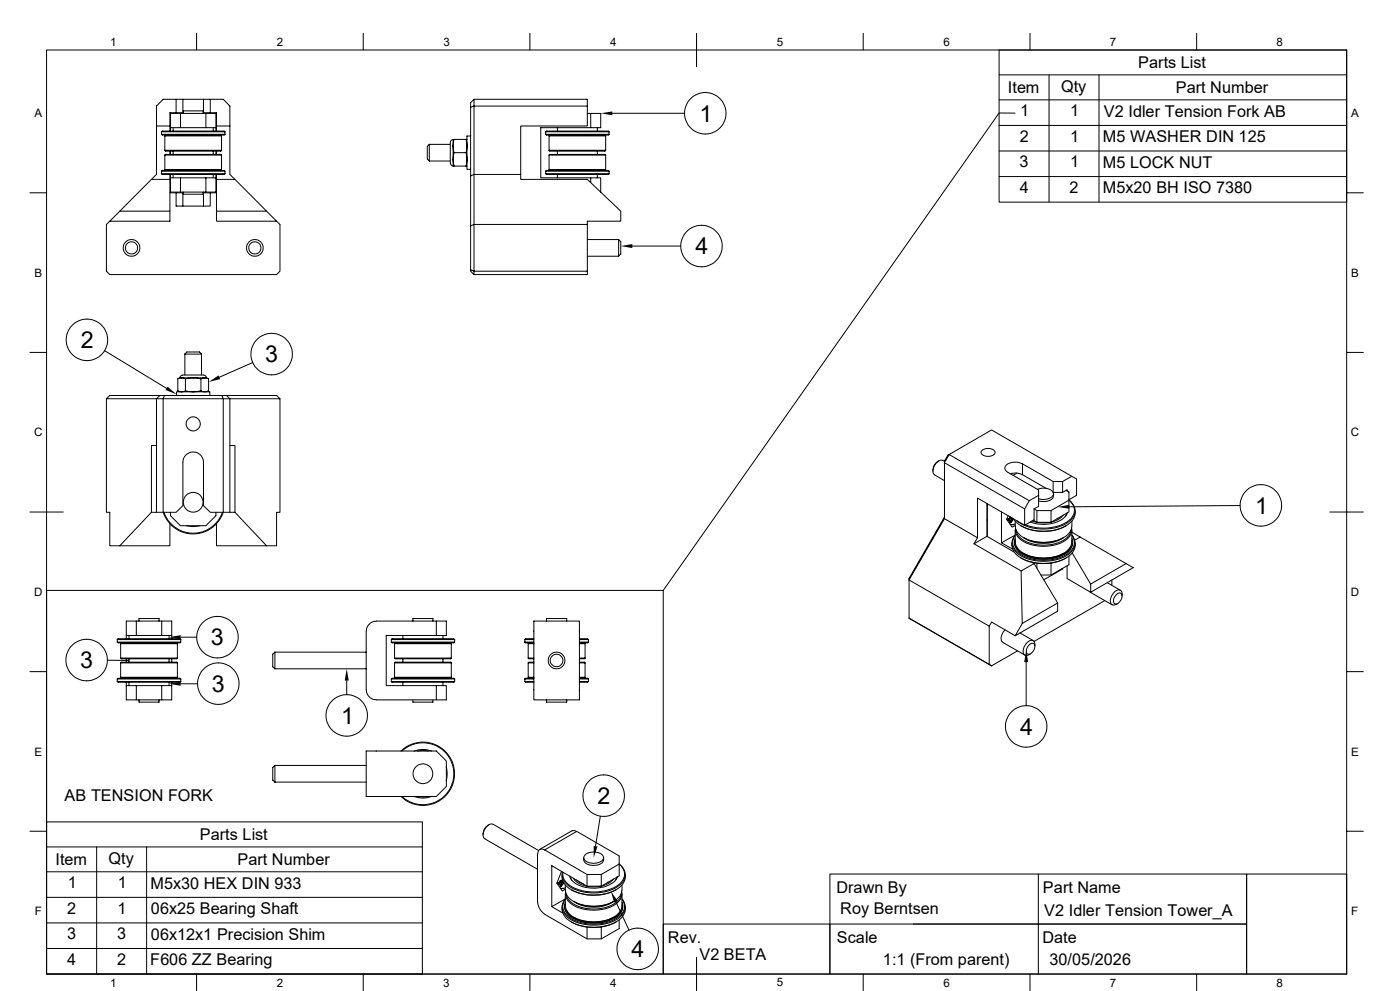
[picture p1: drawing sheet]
<svg xmlns="http://www.w3.org/2000/svg" width="420mm" height="297mm" viewBox="0 0 420 297" stroke-linecap="round" stroke-linejoin="round" font-family="sans-serif">
<g fill="none" stroke="#000" stroke-width=".3">
<path d="M14 15h390v276.9h-390zM59 10v5M109 10v5M159 10v5M209 10v10M259 10v5M309 10v5M359 10v5M404 15h-104.3v45.6h104.3M46.9 37.8h4.1M48.4 39.5l.3-.2h18.5l.3 .2M48.4 39.5h19.1"/>
<path d="M48.4 39.5v.8M51.1 38.3v1M51.9 38.3v1M52.8 33.8h-1.8v5.5M52.8 29.8v4h2.1v-4M54.1 34v4.3M54.9 33.8h.1M54.9 34v-.8h6.1v.8M61 33.8h.1M61 29.8v4M61.8 38.3h-10.7v-4.3h13.7v5.3M61.8 34v4.3h3"/>
<path d="M63.1 29.8v4h-2.1M63.1 33.8h1.8v5.5M64 38.3v1M64.9 37.8h4.1M67.5 39.5v.8M141.2 32.2l1-.4v20.5l-1 .4M142.2 29.8h34v2h-34v-2l-1 1v50.1M163.7 39.5l.2-.2h18.6l.2 .2M163.7 39.5h19M163.7 39.5v.8M167.2 38.3v1M176.2 34h4v4.3h-18v15h15v1.4"/>
<path d="M176.2 31.8v6h-20v14.5h-14v15h34v-1h10v-3l-10-9.5h-20v-1.5M177.2 34v4.3M179.2 38.3v1M182.7 39.5v.8M183.7 34h21.6M299.7 22.4h104.3M299.7 29.9h104.3M299.7 37.6h104.3M304.5 33.9h-4.8l-100.7 143.1M314.7 22.4v38.2M329.7 22.4v38.2M9 57.8h5"/>
<path d="M45.4 53.8h5.6v9.5h-15.1zM45.4 53.8l1.5-1.5v-20.5l2-2h18.1l2 2v20.5l1.5 1.5M48.4 40.3l.3 .2h18.5l.3-.2M48.4 40.3h19.1M48.4 51.3l.3-.2h18.5l.3 .2M48.4 51.3h19.1M48.4 52.1l.3 .2h18.5l.3-.2M48.4 52.1h19.1M48.4 51.3v.8M49.4 45l.3 .3h16.6l.2-.3M49.4 45h17.1M49.4 40.7h17.1"/>
<path d="M49.4 46.5l.3-.2h16.6l.2 .2M49.4 46.5h17.1M49.4 50.8h17.1M49.4 40.7v4.3M49.4 46.5v4.3M49.4 50.8l.2 .1M49.6 40.6h16.7M49.6 50.9h16.7M49.6 40.5v.1M49.6 50.9v.2M49.6 40.6l-.2 .1M51 45.3v1"/>
<path d="M51 52.3v1.5M51 57.8h1.8M51.1 52.3v5.3h13.7v-5.3M51.1 53.3h3v4.3M51.1 45.3v1M51.9 45.3v1M51.9 52.3v1M54.1 53.3h7.7M54.9 57.8h-2.1v4h10.3v-4h1.8M54.9 57.8v4M54.9 57.8h.1M54.9 57.6v.6h6.1v-.6"/>
<path d="M61 57.8h2.1M61 57.8v4M64 45.3v1M64 52.3v1M64.8 53.3h-3v4.3M64.8 45.3v1M64.9 53.8h5.6l9.5 9.5h-15.1zM64.9 45.3v1M64.9 52.3v1.5M66.3 40.5v.1M66.3 50.9v.2M66.3 40.6l.2 .1"/>
<path d="M66.5 40.7v4.3M66.5 46.5v4.3M66.5 50.8l-.2 .1M67.5 51.3v.8M128.8 43.3l-.6 .6v3.8l.6 .6M128.8 43.3v5M128.8 43.3h6.3M128.8 48.3h6.3M135.1 42.6v6.3M135.1 48.9l.3 .6 .5 .2M135.9 47.8l.3 2h-.3zM135.9 43.8v4"/>
<path d="M135.9 41.8h.3l-.3 2zM135.9 43.8l.3 2-.3 2M135.9 41.8l-.5 .3-.3 .5M136.2 41.8h3.6M136.2 45.8h3.6M136.2 49.8h3.6M139.8 41.8l.3 1.3-.3 2.7M139.8 45.8l.3 1.3-.3 2.7M139.8 41.8h.3M139.8 49.8h.3M141.2 40.8h-1.1v10h1.1M163.7 40.3l.2 .2h18.6l.2-.2"/>
<path d="M163.7 40.3h19M163.7 51.3l.2-.2h18.6l.2 .2M163.7 51.3h19M163.7 52.1l.2 .2h18.6l.2-.2M163.7 52.1h19M163.7 51.3v.8M164.7 45l.2 .3h16.6l.2-.3M164.7 45h17M164.7 40.7h17M164.7 46.5l.2-.2h16.6l.2 .2M164.7 46.5h17M164.7 50.8h17"/>
<path d="M164.7 40.7v4.3M164.7 46.5v4.3M164.7 50.8l.1 .1M164.8 40.6h16.8M164.8 50.9h16.8M164.8 40.5v.1M164.8 50.9v.2M164.8 40.6l-.1 .1M167.2 45.3v1M167.2 52.3v1M177.2 53.3h3v4.3M179.2 45.3v1"/>
<path d="M179.2 52.3v1M181.6 40.5v.1M181.6 50.9v.2M181.6 40.6l.1 .1M181.7 40.7v4.3M181.7 46.5v4.3M181.7 50.8l-.1 .1M182.7 51.3v.8M299.7 45.3h104.3M299.7 52.9h104.3M404 57.8h5M35.9 63.3l-3 3h18.1v-3"/>
<path d="M64.9 63.3v3h18.1M80 63.3l4 4v14l-1 1h-50.1l-1-1v-14l1-1M141.2 67.7l1-.4v14M176.2 67.3v14h-34M176.2 76.8h9.4M176.2 71.8h9.4M185.6 71.8l.6 .6v3.8l-.6 .6M185.6 71.8v5M189.7 73.7h14.5M141.2 80.9v.4l1 1M141.2 80.9l1 .4M142.2 81.3v1"/>
<path d="M176.2 81.3v1h-34M9 105.6h5M31.4 105.1l18.6 11.3M31.9 119.5v34h1v10.1h3M48 118.5l-1.1 1v34h2a9.5 9.5 0 0 0 9.1 6.5 9.5 9.5 0 0 0 9-6.5h-3.9l-2.1-1.9v-13a3.1 3.1 0 0 0-3-3.1 3.1 3.1 0 0 0-3.1 3.1v13l-2.1 1.9h-3.9v-34h18.1l-.5-1M49.4 118.5l-.5 1h-17l1-1h50.1l1 1M53 118.5v-1.1h9.9v1.1M53.3 117.1l1.1 .3 1.2-.3M53.3 113.5v3.6M53.3 117.1l.6 .3M54 113.2a1.44 1.44 0 0 1 2-.8h3.3a2.61 2.61 0 0 1 2.5 .4l.1 .4M54.5 113.2l-1.2 .3"/>
<path d="M54.5 113.2h3.5M54.5 113.2l.5 .1a1.85 1.85 0 0 0 1.9 0l1.1-.1M55.5 106.1l.5-.6h3.9l.6 .6M55.5 106.1h5M55.5 106.1v6.3M55.6 117.1l2.1 .3 1.4-.1a2.09 2.09 0 0 1 1.9 0l.6 .1 1-.3M55.6 113.5v3.6M58 113.2h3.4M58 113.2l2.3 .3M60.3 113.5v3.6M60.5 106.1v6.3M61.4 113.2h.6"/>
<path d="M61.4 113.2l1.2 .3M61.4 113.2l-1.1 .3M62 113.2l.6 .3M62.6 113.5v3.6M62.6 117.1l-.6 .3M67 119.5h2v34h-2zM67.9 118.5l1.1 1h15v34h-1v10.1h-3M75.8 108.7l-10 4.4M404 105.6h5M46.9 133.5h-1.5v20M69 133.5h1.5v20M281.6 138.1a3.2 3.2 0 0 0-1.7 3.1"/>
<path d="M283.3 138.3a2.21 2.21 0 0 0-3.1 1.6l-.3 1.3 .1 .7 .4 .4M294.5 135.1a2.85 2.85 0 0 1 4 .2 1.7 1.7 0 0 1-2.3 1.5 1.56 1.56 0 0 1-1.9-1.5zM306.7 139v3.3M306.7 139a4.2 4.2 0 0 0-5.2 .8v1l.8 .8 9.3 5.3v1.6l-2.8 1.6-24.1-13.9 12.8-7.3 25.5 14.7v4.9l-2.3 1.3M306.7 139l9.2 5.3h2.9l2.7-1.6M9 153.5h10M45.4 153.5l-9.5 10.1h15.1v-6.6M45.4 153.5h1.5M49.2 153.5a9.3 9.3 0 0 0 8.8 6.3 9.3 9.3 0 0 0 8.7-6.3M51.1 153.5v1.1l3 3h7.7l3-3v-1.1M55.9 157.5l2.1 .3 2-.3M69 153.5h1.5l9.5 10.1h-15.1v-6.6"/>
<path d="M280.4 142.3l2.9 1.8M283.3 154.9l-10.6 18.5v11.9M283.3 155.4l-10.6 18.4 24.1 13.9 .7-1.3 7 4.1M296.1 150.9v9.8l8.1 4.7M296.1 151.4l.1 .1M296.2 151v9.8M296.2 155.8l-.1 .1M300.4 153.4v9.3l3.4 1.9M302.1 155.4l-.1 .3M302.1 155.4l.1 .5M302.4 154.6l-.4 1.1 1.6 2.3 .9-.5M302.5 155.8h.1"/>
<path d="M302.6 155.8h.1M302.6 155.5l-.1 .3M302.6 155.5l.1 .1M302.7 155.6l-.1 .2M302.8 155.8l-.3 .2M302.8 155.7l-.2 .1M302.8 155.8h.1M302.9 155.4l-.3 .1M302.9 155.5l-.2 .1M302.9 155.5l-.1 .2M302.9 155.4l-.1 .4M302.9 155.3l.2 .1 .2-.3-.1 .2"/>
<path d="M302.9 155.4v.1M302.9 155.4h.1M303 154.9l-.5 .7 .1 .4 .8-.9M303 155l-.1 .4M303 154.9h.1M303 156.5h.1M303.1 157.2l1 .1M303.1 154.9l-.2 .5M303.1 155h.1M303.1 156.2l-.1 .3M303.1 156.2v.1M303.1 142a4.7 4.7 0 0 1 3.6 .3"/>
<path d="M303.1 156.3v.2M303.2 155.3l-.3 .1M303.2 155.3l.1 .1M303.3 156.5l-.3 .1M303.3 156.1l-.2 .1M303.3 156.4l-.2 .1M303.3 156.5h.1M303.3 156.1v.1M303.4 156.2l-.1 .2M303.4 156.2l-.3 .1M303.4 156.2h.1M303.4 156v.1"/>
<path d="M303.4 156h.1M303.5 155.7l-.1 .3M303.5 155.7h.1M303.5 155.2v.1M303.5 155.7l-.1 .4M303.5 155.6l.1-.1a.32 .32 0 0 1 .3 .4 .32 .32 0 0 1-.3 .3l-.6 .4zM303.7 156l-.4 .5M303.7 156h.1M303.8 155.6l-.4 .5M303.8 155.6l-.3 .1M303.8 155.4v.1M303.8 155.5l-.1 .5"/>
<path d="M303.8 155.5h.1M304.5 156.2a4.8 4.8 0 0 0 3.6 5.4 12.7 12.7 0 0 0 12.3-1.5l1-1.4 .1-1M304.5 158.9l.1 3.5a5.2 5.2 0 0 0 4.2 4.2 12.6 12.6 0 0 0 11.6-1.8l1-1.4 .1-1M304.5 157l-.8 .2-.7-.1M304.6 158.3a4 4 0 0 0 2.7 4.2 13.1 13.1 0 0 0 12.7-.8l1.1-1.4 .4-1v-1M304.8 158.8a5.6 5.6 0 0 0 4.7 4.1 11.5 11.5 0 0 0 10.9-2.1l.7-1 .2-1M305.1 141.8l-1.2 .7M306.3 157.6l.2 .1M306.7 142.3l7 4M307.4 152.5v4.9l-14.2-8.1v11.9l-9.9-5.8M308.8 150.1l-1.4 2.4-24.1-13.8 1.4-2.5-.3 .2-1.1 1.8v17.2M310 155.9l1.1 .6h4.2l5.4-3.1v-3.5a3.7 3.7 0 0 1-.5 6.5 14.4 14.4 0 0 1-12.6 .9"/>
<path d="M310 155.9h.1M310.2 152.5v3.3l-2.8 1.6M311.1 153v3.5M311.2 146.6a4.1 4.1 0 0 1 4.7 1 1.74 1.74 0 0 1-1.7 2l-1.6 .1-1-.2M311.6 148.5v3.3l-1.4 .7M315.3 153v3.5M315.9 144.3l.1 3.3h2.8v-3.3M316.1 148a2.38 2.38 0 0 1-3 2.3l-1.5-.2M317.4 155.3l-.3 .1M319 154.3a8.5 8.5 0 0 1-8.8 2l-.6-.2M319.8 157.6a14.6 14.6 0 0 1-13.3 .1M319.8 147l.9 .5v2.4l-5.4 3.1h-4.2l-.9-.5"/>
<path d="M320 153.8l-.4 1M320.1 147.2v-.4l-1.3 .8M320.2 153.7a6.2 6.2 0 0 1-5.8 3.4l-3.2-.1-2.1-.5M320.7 149.9a3.8 3.8 0 0 1-.2 6.6 14.1 14.1 0 0 1-15.4-.5M321.6 156.2v1.5M321.6 158.9v3.5M321.6 159.5l2.4 1.5M322.5 153.1a4.9 4.9 0 0 1-3.6 4.9 14 14 0 0 1-14.1-1.5l-.7-1M372 151.5l-51.2 .4M398.9 153.5h10.1M14 177h185v114.9h-185zM293.2 161.2l-1 1.8 14.1 8.1"/>
<path d="M296.1 160.7l-3.9 2.3M303.5 162.8v.6M304.5 160.5a3.5 3.5 0 0 0 1.1 5.2 13.9 13.9 0 0 0 14.9 0 3.5 3.5 0 0 0 1.1-5.2M304.5 161.4a4 4 0 0 0 2.6 4.9 13.4 13.4 0 0 0 13.2-.8 3.4 3.4 0 0 0 1.3-4.1M304.6 161.9a3.9 3.9 0 0 0 2.3 4.3M304.9 163.7a8 8 0 0 0 7.3 3.8 9.7 9.7 0 0 0 8.8-3.3l.2-.5M306.3 167.3h.2M306.3 171.1l3.9-2.2 7.1 11.8-10.6 6.2zM307 161.1a13.2 13.2 0 0 0 11.9 .1M307 165.8a13 13 0 0 0 12.1 0M307.4 161.3a11.1 11.1 0 0 0 11.3 0M309.6 168.6l.6 .3"/>
<path d="M311.1 168.8v1.5M315 168.8h.3v3.5M315.4 168.7l-.1 .1M318.5 170.5h.3M318.8 170.3l-5.7 3.5M319.1 161.1l-.2 .1M319.8 167.3a14.6 14.6 0 0 1-13.3 0M320.1 169.5v3.9l7.1 4.1M320.7 166.7v2.5l-5.4 3.1h-3M321.5 160.3a3.7 3.7 0 0 1-.9 5.8 14.2 14.2 0 0 1-15.6-.4 3.6 3.6 0 0 1-.4-5.4l-4.2 2.4M321.5 161.9a3.9 3.9 0 0 1-2.3 4.3M322.4 161.9l1.6-.9 13.8 7.9-10.6 6.1-5.6-9.3"/>
<path d="M322.5 162.8a5 5 0 0 1-3.4 4.8 13.9 13.9 0 0 1-14.4-1.6l-1-1.5-.1-1.1M326.8 177.2l6.8 4.1M332.1 174.6l4 2.3M333.5 173.8v1.6M334.9 178.2a.95 .95 0 0 1 1.3-.4 .95 .95 0 0 1 .4 1.4 2.09 2.09 0 0 1-2.2 1.7 1.88 1.88 0 0 1 .5-2.7zM336.6 178.6a1.26 1.26 0 0 0-.4-1.6 1.26 1.26 0 0 0-1.7 .2 3.3 3.3 0 0 0-1.1 3.9l.8 .3 1.1-.6M337.8 168.9l2.1 1.2-12.7 7.4v-2.5M32.2 197.9l6.5 .1M35.2 192.4l.2 .3h18.6l.2-.3M35.2 192.4h19M35.2 191.7l.2-.3h18.6l.2 .3M35.2 191.7h19"/>
<path d="M35.2 191.7v.7M36.2 197.2l.2 .2h16.6l.2-.2M36.2 197.2h17M36.2 192.9h17M36.2 198.7l.2-.2h16.6l.2 .2M36.2 198.7h17M36.2 192.9v4.3M36.2 198.7v4.3M36.3 192.8h16.8M36.3 192.7v.1M36.3 192.8l-.1 .1M37.9 190.5v.9"/>
<path d="M37.9 197.4v1.1M38.7 190.5v.9M38.7 197.4v1.1M40.9 186.1v4.4M41.7 186.1v-.7h6v.7M48.5 190.5h-10.6v-4.4h13.6v5.3M48.5 186.1v4.4h3M50.7 190.5v.9M50.7 197.4v1.1M51.5 197.4v1.1M53.1 192.7v.1M53.1 192.8l.1 .1"/>
<path d="M53.2 192.9v4.3M53.2 198.7v4.3M54.2 191h4.8M54.2 191.7v.7M82.5 195.5l-.7 .5v3.9l.7 .5M82.5 195.5v4.9M82.5 195.5h27.4M117.4 192.4a8.3 8.3 0 0 0 3.8 .3h14.9l.3-.3M117.4 192.4h19M117.4 191.7l.2-.3h18.5l.3 .3M117.4 191.7h19M117.4 191.7v.7"/>
<path d="M118.4 197.2l.2 .2h16.6l.2-.2M118.4 197.2h17M118.4 192.9h17M118.4 198.7l.2-.2h16.6l.2 .2M118.4 198.7h17M118.4 192.9v4.3M118.4 198.7v4.3M118.5 192.8h16.8M118.5 192.7v.1M118.5 192.8l-.1 .1M120.9 190.5v.9M120.9 197.4v1.1"/>
<path d="M123.9 186.1v-.7h6v.7M130.9 186.1v4.4M132.9 190.5v.9M132.9 197.4v1.1M135.3 192.7v.1M135.3 192.8l.1 .1M135.4 192.9v4.3M135.4 198.7v4.3M136.4 191.7v.7M157.4 192.4l.3 .3h2.4M157.4 192.4h2.7M157.4 191.7h2.7"/>
<path d="M157.4 191.7v.7M158.5 197.2l.2 .2h1.4M158.5 197.2h1.6M158.5 192.9h1.6M158.5 198.7h1.6M158.5 192.9v4.3M158.5 198.7v4.3M158.6 192.8h1.5M158.6 192.7v.1M158.6 192.8l-.1 .1M160.1 186.1h13.7v23.7h-13.7zM160.1 191.4h-2.4l-.3 .3"/>
<path d="M160.1 198.5h-1.4l-.2 .2M164 186.1v-.7h6v.7M173.8 197.2h1.7M173.8 192.4h2.7M173.8 191.4h2.5l.2 .3M173.8 191.7h2.7M173.8 192.8h1.6M173.8 192.9h1.7M173.8 198.5h1.5l.2 .2M173.8 198.7h1.7M175.4 192.7v.1M175.4 192.8l.1 .1"/>
<path d="M175.5 197.2l-.2 .2h-1.5M175.5 192.9v4.3M175.5 198.7v4.3M176.5 192.4l-.2 .3h-2.5M176.5 191.7v.7M272.7 185.3l24.8 14.3M272.7 185.3l24.1 13.8v-11.4M296.8 199.1l.7 .5M300.8 192.5l6.7 3.8M301.5 188.8a3 3 0 0 0-.8 3.6l.2 .1M305.3 195.1l-7.8 4.5M306 189.7l4 2.3"/>
<path d="M307.8 198.4v13.1M308.7 193.3a.95 .95 0 0 1 1.4-.4 .95 .95 0 0 1 .3 1.3 2.09 2.09 0 0 1-2.1 1.8 1.88 1.88 0 0 1 .4-2.7zM310.5 193.7a1.25 1.25 0 0 0-.5-1.6 1.25 1.25 0 0 0-1.6 .3 3.3 3.3 0 0 0-1.2 3.8l.8 .3 1.2-.5M317.3 180.7v2.5l-12.8 7.3 2.2-3.6M331.4 180l-21.2 12.2M9 201.3h5M35.2 203.5l.2-.2h18.6l.2 .2M35.2 203.5h19M35.2 204.3l.2 .2h18.6l.2-.2M35.2 204.3h19M35.2 203.5v.8M36.2 203h17"/>
<path d="M36.2 203l.1 .1M36.3 203.1h16.8M36.3 203.1v.2M37.9 204.5v5.3h13.6v-5.3M37.9 205.5h3v4.3M38.7 204.5v1M40.9 205.5h7.6M41.7 209.8v.6h6v-.6M50.7 204.5v1M51.5 205.5h-3v4.3M53.1 203.1v.2M53.2 203l-.1 .1"/>
<path d="M54.2 204.9h5.1M54.2 203.5v.8M82.5 200.4h27.4M104 204v4.2M112.9 209.7a3 3 0 0 1-3-2.9v-17.7a3.1 3.1 0 0 1 3-2.9l21-.1v4.4h-18v15h15v4.3M117.4 203.5a8.3 8.3 0 0 1 3.8-.2h14.9l.3 .2M117.4 203.5h19M117.4 204.3a8.3 8.3 0 0 0 3.8 .2h14.9l.3-.2M117.4 204.3h19M117.4 203.5v.8M118.4 203h17M118.4 203l.1 .1"/>
<path d="M118.5 203.1h16.8M118.5 203.1v.2M120.9 204.5v1M123.9 209.8v.6h6v-.6M130.9 205.5h3v4.3h-21M132.9 204.5v1M135.3 203.1v.2M135.4 203l-.1 .1M136.4 203.5v.8M157.4 203.5h2.7M157.4 204.3l.3 .2h2.4M157.4 204.3h2.7"/>
<path d="M157.4 203.5v.8M158.5 203h1.6M158.5 203l.1 .1M158.6 203.1h1.5M158.6 203.1v.2M160.1 203.3h-2.4l-.3 .2M164 209.8v.6h6v-.6M173.8 203.3h2.5l.2 .2M173.8 203.5h2.7M173.8 204.3h2.7M173.8 203.1h1.6M173.8 203h1.7"/>
<path d="M175.4 203.1v.2M175.5 203l-.1 .1M176.5 204.3l-.2 .2h-2.5M176.5 203.5v.8M404 201.3h5M82.5 229.4l-.7 .6v3.8l.7 .6M82.5 229.4v5M82.5 229.4h27.4M82.5 234.4h27.4M109.9 225.1h21l3 3v7.6l-3 3h-21zM120.3 225.1a9.5 9.5 0 0 1 13.3 .1 9.5 9.5 0 0 1 0 13.4 9.5 9.5 0 0 1-13.3 .1M120.6 225.1a9.3 9.3 0 0 1 12.9 .3 9.3 9.3 0 0 1 0 13 9.3 9.3 0 0 1-12.9 .3"/>
<path d="M124.2 225.1a7.3 7.3 0 0 1 5.3 0M124.2 238.7a7.3 7.3 0 0 0 5.3 0M125.2 238.7l1.7 .2 1.6-.2M125.2 225.1l1.7-.2 1.6 .2M133.9 229.8l.3 2.1-.3 2.1M9 249.1h5M14 253.8h112.7M14 246.3h112.7v45.6h-112.7zM29 253.8v38.1M44 253.8v38.1M144.9 249.8v.4M146.3 247.5a3 3 0 0 0-1.4 2.3"/>
<path d="M146.7 247.2l-.4 .2M147.9 247.1a2.58 2.58 0 0 0-2.8 2.3l-.2 .8 .3 1 16 9.3M148 247.1l13.5 7.8M161.2 255.9v14.5M163.4 254.7l9.6-5.5 12.8 7.3v2.5l-5.4 3.1h-4.3zM163.4 254.8a1.25 1.25 0 0 0-1.5-.2 1.25 1.25 0 0 0-.6 1.3M173 249.2l-.8-.3-.7 .1-9.6 5.6M175.1 257a2.38 2.38 0 0 0 3 2.4 2.67 2.67 0 0 0 3-1.7M175.6 256.2a4 4 0 0 1 5.4 .6 1.87 1.87 0 0 1-2.1 1.9 2.99 2.99 0 0 1-3.8-1.7zM180.1 244.6l-1.5 9M181.1 257v.7M185.7 259a3.8 3.8 0 0 1-.6 6.5 13.9 13.9 0 0 1-14.7-.5l-1.2-1.4-.3-1.1v-1.1"/>
<path d="M185.7 258.9a3.9 3.9 0 0 1 1.9 3.7 3.9 3.9 0 0 1-2.5 3.3 14.3 14.3 0 0 1-14.7-.5 3.8 3.8 0 0 1-1.7-4.1M185.8 259v3.5l-5.4 3.1h-4.3l-10.6-6.1v12.2l3.3 1.9M404 249.1h5M14 261.3h112.7M14 268.9h112.7M14 276.6h112.7M161.3 270.3a4.5 4.5 0 0 0 2.1 3.7M163.4 274l12.7 7.4h4.3l5.4-3.1v-2.6M167.1 264.5v.3M167.2 264.5v.4M167.6 264.8v.1M167.6 264.8l.1 .1"/>
<path d="M167.6 264.6v.2M167.6 264.6h.1M167.7 264.6l-.1 .3M167.9 264.8l-.3 .2M167.9 264.8l-.3 .1M167.9 264.8v.1M167.9 264.5v.3M167.9 264.5l-.2 .1M168 264.4v.1M168 264.5l-.4 .1M168 264v.4M168.1 265.5v.1"/>
<path d="M168.1 264l.3-.2v.4l-.8 .8v-.3zM168.1 266.2l1.1 .1M168.1 264.1l.3-.2-.3 .6-.2-.1M168.1 265.3v.2M168.1 265.3h.1M168.2 265.3l-.1 .3M168.3 264.4l-.4 .1M168.3 263.9l-.3 .1v.4M168.3 264.4h.1M168.3 263.9h.1M168.3 265.5l-.2 .2M168.3 265.5l-.2 .1"/>
<path d="M168.3 265.5l.1 .1M168.4 265.2l-.1 .3M168.4 265.2l-.3 .1M168.4 265.2l-.2 .1M168.4 263.9l-.1 .5M168.4 265.2l.1 .1M168.4 261.2l-1.4 3.5 1.7 2.3 .9-.5M168.5 264.8v.3M168.5 264.8h.1M168.6 264.8l.3-.1-.2 .3M168.6 264.8l-.1 .3M168.6 264.6l.4-.1-.1 .5-.8 .7-.1-.3z"/>
<path d="M168.6 271.8a5 5 0 0 0 3.5 4.9 13.9 13.9 0 0 0 14.4-1.7l.9-1.5 .2-1M168.6 262.2a5 5 0 0 0 3.5 4.8 13.9 13.9 0 0 0 14.4-1.6l.9-1.5 .2-1.1M168.7 264.2l-.1 .2zM168.7 264.3l-.2 .1M168.7 265l-.4 .5M168.7 265l-.2 .1M168.7 265l.1 .1M168.8 264.7l-.3 .1M168.9 264.5l-.2 .5M168.9 264.5h.1M169.6 267.9v3.5M169.6 265.3v1.4"/>
<path d="M169.6 266.1l-.8 .2-.7-.2M169.6 269.4l-4.1 2.3M169.6 269.5a3.5 3.5 0 0 0 1 5.3 13.9 13.9 0 0 0 15 0 3.5 3.5 0 0 0 1-5.3M169.6 270.9a3.9 3.9 0 0 0 2.3 4.4M169.6 270.4a4 4 0 0 0 2.5 4.9 13.4 13.4 0 0 0 13.2-.8 3.4 3.4 0 0 0 1.3-4.1M169.6 269.4a3.7 3.7 0 0 0 1 5.8 14.2 14.2 0 0 0 15.6-.5 3.6 3.6 0 0 0 .4-5.3M169.7 267.3a4 4 0 0 0 2.7 4.2 13.1 13.1 0 0 0 12.6-.7l1.2-1.4 .3-1v-1.1M169.8 267.8a5.6 5.6 0 0 0 4.8 4.2 11.5 11.5 0 0 0 10.9-2.2l.6-.9 .3-1.1M169.9 272.8a8 8 0 0 0 7.3 3.7 9.7 9.7 0 0 0 8.9-3.3l.2-.4M170.9 262.6a6.5 6.5 0 0 0 6.2 3.5 8.5 8.5 0 0 0 8-2.9l.2-.5M171.1 262.7l.5 1.2M171.4 276.3a14.6 14.6 0 0 0 13.3 .1"/>
<path d="M171.4 266.7a14.6 14.6 0 0 0 13.3 0M172 263.2a8.3 8.3 0 0 0 8.9 2.2l1.9-.8 1.2-1.2M172.1 274.9a13 13 0 0 0 12 0M172.1 270.2l.1 .1M172.4 270.3a11.1 11.1 0 0 0 11.4 0M172.9 263.7l2.2 1.3M176.1 262.1v3.5M176.1 277.9v3.5M180.1 277.9h.3v3.5M180.4 262.1v3.5M180.5 277.8l-.1 .1M182.5 264.3l-.3 .2"/>
<path d="M184.2 270.2a13.2 13.2 0 0 1-11.9 .1M184.7 270.3l4 8.4M184.9 276.3l-.2 .1M184.9 266.7h-.2M185 262.8l-.4 1.1M186.6 270.9a3.9 3.9 0 0 1-2.3 4.4M186.6 267.9v3.5a5.3 5.3 0 0 1-4.3 4.3 12.8 12.8 0 0 1-11.5-1.8l-1-1.4-.2-1.1M186.6 265.3a4.8 4.8 0 0 1-3.5 5.4 12.7 12.7 0 0 1-12.3-1.5l-1-1.4-.2-1.1M187.6 271.8v.7M187.6 262.2v.6M199 276.9h50v15h-50zM249 262h125v29.9h-125z"/>
<path d="M249 276.9h125M311.5 262v29.9M374 262h30v29.9h-30zM14 284.3h112.7M59 291.9v5M109 291.9v5M159 291.9v5M209 286.9v10M259 291.9v5M309 291.9v5M359 291.9v5"/>
<circle cx="211.6" cy="34" r="6.2"/>
<circle cx="39.5" cy="74.3" r="2.51"/>
<circle cx="39.5" cy="74.3" r="1.83"/>
<circle cx="76.5" cy="74.3" r="2.51"/>
<circle cx="76.5" cy="74.3" r="1.83"/>
<circle cx="210.5" cy="73.7" r="6.2"/>
<circle cx="26.1" cy="101.9" r="6.2"/>
<circle cx="81.5" cy="106.1" r="6.2"/>
<circle cx="58" cy="127" r="2.11"/>
<circle cx="57.9" cy="150.5" r="2.97"/>
<circle cx="378.3" cy="151.5" r="6.2"/>
<circle cx="26" cy="197.8" r="6.2"/>
<circle cx="65.3" cy="191" r="6.2"/>
<circle cx="166.9" cy="198" r="1.89"/>
<circle cx="167" cy="198" r="2.51"/>
<circle cx="65.5" cy="204.9" r="6.2"/>
<circle cx="104" cy="214.4" r="6.2"/>
<circle cx="307.9" cy="217.7" r="6.2"/>
<circle cx="126.9" cy="231.9" r="2.97"/>
<circle cx="181.1" cy="238.5" r="6.2"/>
<circle cx="191.3" cy="284.4" r="6.2"/>
</g>
<path d="M180.2 34l3.5-.6v1.1zM186.2 73.7l3.5-.5v1.1zM50.3 115.9l2.7 2.3-3.3-1.3zM62.6 114.5l3-2 .4 1.1zM317.2 151.9l3.6-.6v1.2zM50.7 191l3.5-.6v1.1zM307.8 194.9l.6 3.5h-1.1zM50.7 204.9l3.5-.6v1.2zM104 200.4l.6 3.6h-1.2zM178.1 253.5l1.1 .2-1.1 3.4zM183.3 267.1l2 2.9-1.1 .5z" fill="#000"/>
<g font-size="7">
<text x="209.9" y="36.5">1</text>
<text x="208.6" y="76.2">4</text>
<text x="24.2" y="104.4">2</text>
<text x="79.6" y="108.6">3</text>
<text x="376.6" y="154">1</text>
<text x="63.3" y="193.4">3</text>
<text x="24" y="200.3">3</text>
<text x="63.6" y="207.4">3</text>
<text x="102.3" y="216.9">1</text>
<text x="306" y="220.2">4</text>
<text x="179.2" y="241">2</text>
<text x="189.5" y="286.9">4</text>
</g>
<g font-size="4.9">
<text x="341.5" y="20.4">Parts List</text>
<text x="302.4" y="27.9">Item</text>
<text x="318.3" y="27.4">Qty</text>
<text x="352.8" y="27.9">Part Number</text>
<text x="306" y="34.8">1</text>
<text x="321" y="34.8">1</text>
<text x="331.2" y="34.9">V2 Idler Tension Fork AB</text>
<text x="305.9" y="42.5">2</text>
<text x="321" y="42.5">1</text>
<text x="330.8" y="42.6">M5 WASHER DIN 125</text>
<text x="305.9" y="50.2">3</text>
<text x="321" y="50.2">1</text>
<text x="330.8" y="50.3">M5 LOCK NUT</text>
<text x="305.9" y="57.8">4</text>
<text x="320.9" y="57.8">2</text>
<text x="330.8" y="58">M5x20 BH ISO 7380</text>
<text x="19.4" y="240.1">AB TENSION FORK</text>
<text x="60" y="251.8">Parts List</text>
<text x="16.6" y="259.3">Item</text>
<text x="32.6" y="258.8">Qty</text>
<text x="71.2" y="259.3">Part Number</text>
<text x="20.3" y="266.2">1</text>
<text x="35.3" y="266.2">1</text>
<text x="45.1" y="266.3">M5x30 HEX DIN 933</text>
<text x="250.9" y="267.5">Drawn By</text>
<text x="312.9" y="267.5">Part Name</text>
<text x="20.2" y="273.9">2</text>
<text x="35.3" y="273.9">1</text>
<text x="45.3" y="274">06x25 Bearing Shaft</text>
<text x="252.1" y="274">Roy Berntsen</text>
<text x="313.3" y="274.5">V2 Idler Tension Tower_A</text>
<text x="20.1" y="281.5">3</text>
<text x="35.2" y="281.5">3</text>
<text x="45.3" y="281.7">06x12x1 Precision Shim</text>
<text x="200.4" y="282.5">Rev.</text>
<text x="209.9" y="287.9">V2 BETA</text>
<text x="251.1" y="282.5">Scale</text>
<text x="312.7" y="282.5">Date</text>
<text x="20.2" y="289.2">4</text>
<text x="35.2" y="289.2">2</text>
<text x="45.1" y="289.3">F606 ZZ Bearing</text>
<text x="264.8" y="289.2">1:1 (From parent)</text>
<text x="314.8" y="289.2">30/05/2026</text>
</g>
<g font-size="3.5">
<text x="33" y="13.7">1</text>
<text x="83" y="13.7">2</text>
<text x="133" y="13.7">3</text>
<text x="183" y="13.7">4</text>
<text x="233" y="13.7">5</text>
<text x="283" y="13.7">6</text>
<text x="333" y="13.7">7</text>
<text x="383" y="13.7">8</text>
<text x="10.3" y="35.1">A</text>
<text x="405.3" y="35.1">A</text>
<text x="10.3" y="83">B</text>
<text x="405.3" y="83">B</text>
<text x="10.2" y="130.8">C</text>
<text x="405.2" y="130.8">C</text>
<text x="10.2" y="178.6">D</text>
<text x="405.2" y="178.6">D</text>
<text x="10.3" y="226.4">E</text>
<text x="405.3" y="226.4">E</text>
<text x="10.4" y="274.3">F</text>
<text x="405.4" y="274.3">F</text>
<text x="33" y="295.7">1</text>
<text x="83" y="295.7">2</text>
<text x="133" y="295.7">3</text>
<text x="183" y="295.7">4</text>
<text x="233" y="295.7">5</text>
<text x="283" y="295.7">6</text>
<text x="333" y="295.7">7</text>
<text x="383" y="295.7">8</text>
</g>
</svg>
